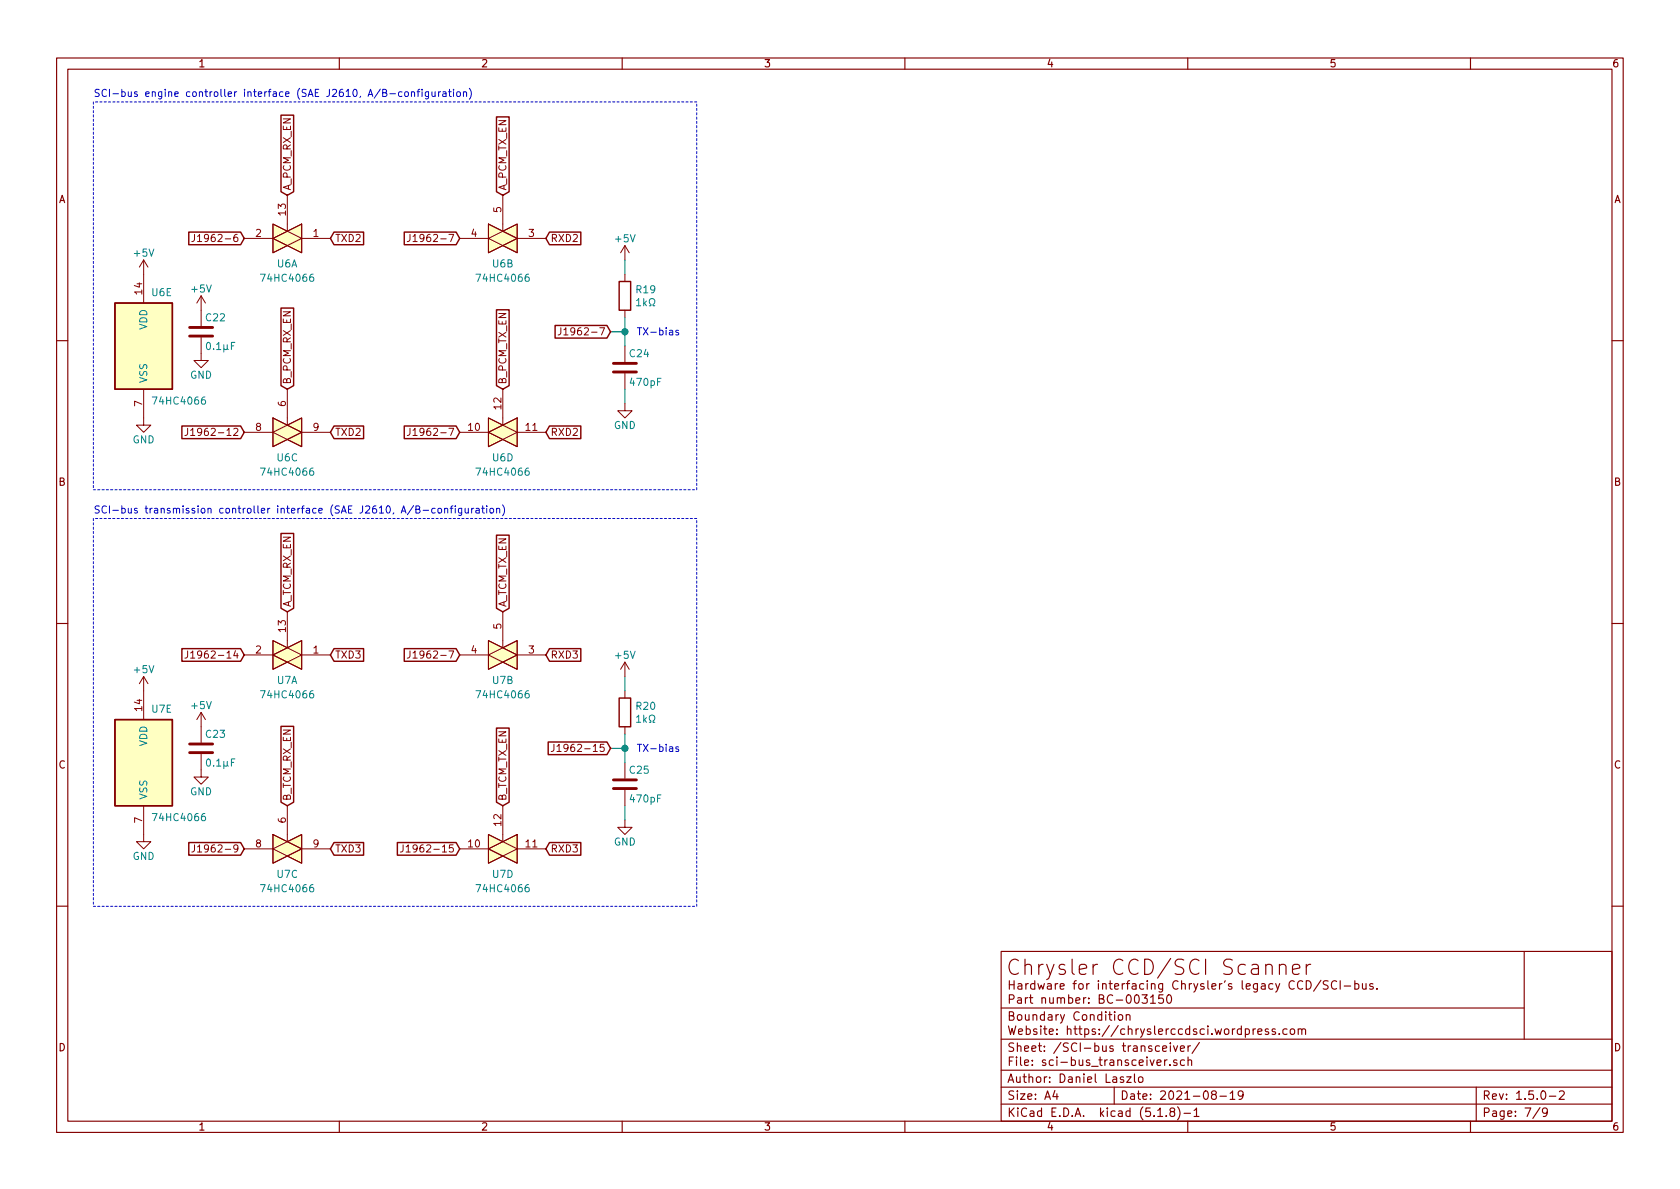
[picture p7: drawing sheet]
<svg xmlns="http://www.w3.org/2000/svg" width="297mm" height="210mm" viewBox="0 0 297 210" stroke-linecap="round" stroke-linejoin="round" font-family="sans-serif">
<g fill="none" stroke="#840000" stroke-width=".2">
<path d="M10 10.3h277v189.9h-277zM12 12.2h273v186.1h-273zM60 10.3v1.9M110 10.3v1.9M160 10.3v1.9M210 10.3v1.9M260 10.3v1.9M10 60.2h2M285 60.2h2M10 110.3h2M285 110.3h2M10 160.2h2"/>
<path d="M177 168.2h108v30.1h-108zM177 178.3h92.5M197.1 178.9v.2M197.1 179.4v1M197.8 179.5l.2-.1 .4 .1v.8l-.2 .1-.4-.1zM199.1 179.5h.1a.37 .37 0 0 1 .6 .1v.8M199.1 179.4v1M201.9 175.9h.9l-.4 .6 .4 .1v.7l-.2 .1-.7-.1M203.4 176.3l.5-.4v1.5M203.4 177.4h.9M205.6 175.9h-.7v.7l.2-.1h.5l.1 .3-.1 .5-.2 .1-.5-.1M206.4 176.1l.2-.2a.81 .81 0 0 1 .6 .6 .81 .81 0 0 1-.3 .8l-.1 .1a.79 .79 0 0 1-.4-1.3z"/>
<path d="M223.8 170.8a.66 .66 0 0 1 1.1 .1v1.4M226.2 170.8a.69 .69 0 0 1 1.2 .1v1.4M226.2 170.5v1.8M228.5 171.4l1.3-.2-.1-.5-.8-.2-.2 .2-.2 .2v1l.2 .3 .2 .1 .8-.1M231 173.4a.76 .76 0 0 1 .8 .8 .76 .76 0 0 1-.8 .7zM231 170.5v1.8M231.7 170.5a.69 .69 0 0 0-.7 .5M233.6 173.3l-1.3 2M234.8 173.5l-.5-.1-.3 .3v.3l.7 .4v.4a.62 .62 0 0 1-.7 0M236.3 173.6a.59 .59 0 0 0-.7 0 .59 .59 0 0 0-.2 .7 .56 .56 0 0 0 .3 .6 .56 .56 0 0 0 .6-.1M237 173.4v1.5M237.7 174.4h1.1"/>
<path d="M239.5 174l.5-.1 .3 .3-.1 .6-.2 .1-.5-.1M239.5 173.4v1.5M240.9 173.9l.1 .9 .3 .1 .2-.1M241.5 173.9v1M242.7 174a.37 .37 0 0 0-.5 .1v.3l.5 .1 .1 .1-.2 .3-.4-.1M243.5 174.8v.1M269.5 168.2v15.6M285 160.2h2M60 198.3v1.9M110 198.3v1.9M160 198.3v1.9M177 195.2h108"/>
<path d="M177 192.2h108M177 189.2h108M177 183.8h108M186.5 192.8l-.3 1.1h.9M186.9 193.4v1M197 192.2v3M198.7 190.5a.37 .37 0 0 0-.6 .1v.2l.6 .2v.1l-.2 .3-.4-.1M199.2 190.4h.8l-.8 1h.8M200.6 189.9v1.3l.2 .2M201.3 190.5l.3-.1 .4 .1v.8l-.2 .1-.5-.1zM204.6 187.9l.7-.1-.1-.3-.4-.1-.2 .2v.7h.6M204.7 196.4l.4-.5v1.5"/>
<path d="M204.7 197.4h.9M205 185l-.4-.1-.3 .3v.6l.3 .1 .4-.1M205.6 185.4l.7-.1-.1-.3-.4-.1-.2 .2v.7h.6M205.9 187.4v1M206.2 197.3v.1M206.3 187.4l-.4 .3M206.9 188.3v.1M206.9 184.4v.2M206.9 184.9v1M207.1 196.6l-.2-.3 .1-.3a.48 .48 0 0 1 .6 .1v.4a.52 .52 0 0 0-.7 .2 .52 .52 0 0 0 .1 .7h.4l.2-.1 .1-.4-.3-.3M207.5 184.9l.3 1 .4-1M208.1 187.5l-.4-.1-.2 .2 .1 .3 .5 .1v.3h-.6"/>
<path d="M208.2 195.7a1.71 1.71 0 0 1 0 2.3M208.7 185.4l.7-.1-.1-.3-.4-.1-.2 .2 .1 .7h.5M209.3 196.9h1.2M209.4 187.5l-.4-.1-.3 .3 .1 .6h.6M210 198.3v1.9M210.1 187.5l.2-.1 .3 .1 .1 .9M210.1 184.9v1M210.1 186.9v1.5M210.5 184.9l-.4 .3M211.1 196.4l.5-.5v1.5M211.1 197.4h.9M212.1 184.3l-1.3 2"/>
<path d="M214.5 193.5l-.3-.2 .1-.2a.48 .48 0 0 1 .6-.1l.2 .2-.2 .3-.5 .1a.48 .48 0 0 0-.1 .7l.2 .1 .5-.1 .1-.5-.3-.3M215.7 193.8h1.1M217.5 193.3l.4-.4v1.5M217.5 194.4h.8M219.8 193.5l-.3 .3h-.3l-.3-.3v-.3l.2-.2 .4-.1 .2 .2a1.13 1.13 0 0 1-.2 1.2l-.4 .1M221.6 181.9v1M222 181.9l-.4 .2v.1M222.4 182.4l.7-.1v-.3l-.5-.1-.2 .2 .1 .7h.6M224.3 182l-.4-.1-.2 .2 .1 .3 .5 .1v.3h-.6M225.5 182l-.4-.1-.2 .2 .1 .3 .5 .1v.3h-.6M226.2 182.8v.1M227.6 182l-.5-.1-.3 .3 .1 .6 .2 .1 .5-.1"/>
<path d="M228.2 182.1l.2-.2 .4 .2v.7l-.2 .1-.4-.1zM229.5 182.1l.3-.2 .3 .1 .1 .9M229.5 181.9v1M230.2 182.1a.36 .36 0 0 1 .3-.2 .36 .36 0 0 1 .3 .2v.8M260 198.3v1.9M261 192.2v6.1M272.3 195.9l-1.3 1.9M273.6 196.6l-.3 .3h-.3l-.3-.3v-.4l.2-.2 .4-.1 .2 .2a1.19 1.19 0 0 1-.2 1.3h-.4M273.9 193.8h1.2M275.7 193.1l.2-.2h.4l.3 .4-1 1.1h1"/>
</g>
<g fill="none" stroke="#840000" stroke-width=".18">
<path d="M48.3 39.6l5 2.6-5 2.5zM50.8 34.5v6.4M86.4 39.6l5 2.6-5 2.5zM88.9 34.5v6.4M25.4 46v7.6M25.4 46l-.8 1.2M25.4 46l.8 1.2M34.4 41.4v1l-.2 .3h-.3M34.9 41.8l.4-.4v1.3M34.9 42.7h.8M35.6 59.7v4h1.2l-1.2 1.3-1.3-1.3h1.3M35.6 52.3v5.4"/>
<path d="M35.6 52.3l-.8 1.3M35.6 52.3l.7 1.3M43.2 42.2h5.1M48.3 42.2l5-2.6v5.1zM53.3 42.2h5.1M72.5 41.4v1l-.2 .3h-.3M73 41.8l.4-.4v1.3M73 42.7h.8M81.3 42.2h5.1M86.4 42.2l5-2.6v5.1zM91.4 42.2h5.1M99.2 58v.9l-.2 .3h-.3"/>
<path d="M99.7 58.3l.4-.3v1.2M99.7 59.2h.7M110.5 43.4v2.6M110.5 48.5v1.3M110.5 54.9v1.2M110.5 43.4l-.8 1.3M110.5 43.4l.8 1.3M25.4 68.8v6.4h1.3l-1.3 1.2-1.3-1.2h1.3M33.2 75.7v1a.39 .39 0 0 1-.5 .3M33.7 76.1l.4-.4v1.3M33.7 77h.7M43.2 76.4h5.1"/>
<path d="M48.3 76.4l5-2.5v5.1zM48.3 73.9l5 2.5-5 2.6zM50.8 68.8v6.4M53.3 76.4h5.1M72.5 75.7v1l-.2 .3h-.3M73 76.1l.4-.4v1.3M73 77h.8M81.3 76.4h5.1M86.4 73.9l5 2.5-5 2.6zM86.4 76.4l5-2.5v5.1zM88.9 68.8v6.4M91.4 76.4h5.1"/>
<path d="M110.5 71.4v1.2h1.3l-1.3 1.3-1.3-1.3h1.3M110.5 61.2v2.8M110.5 66v2.8M25.4 119.6v7.6M25.4 119.6l-.8 1.3M25.4 119.6l.8 1.3M33.2 115.1v.9a.39 .39 0 0 1-.5 .4M33.7 115.5l.4-.4v1.3M33.7 116.4h.7M43.2 115.8h5.1M48.3 113.3l5 2.5-5 2.6zM48.3 115.8l5-2.5v5.1z"/>
<path d="M50.8 108.2v6.3M53.3 115.8h5.1M72.5 115.1v.9l-.2 .3-.3 .1M73 115.5l.4-.4v1.3M73 116.4h.8M81.3 115.8h5.1M86.4 115.8l5-2.5v5.1zM86.4 113.3l5 2.5-5 2.6zM88.9 108.2v6.3M91.4 115.8h5.1M110.5 117.1l-.8 1.3M110.5 117.1v2.5"/>
<path d="M110.5 117.1l.8 1.3M35.6 133.3v4.1h1.2l-1.2 1.3-1.3-1.3h1.3M35.6 126v5.3M35.6 126l-.8 1.2M35.6 126l.7 1.2M97.9 131.6v.9a.39 .39 0 0 1-.4 .4M98.5 132l.4-.4v1.3M98.5 132.9h.7M110.5 122.2v1.2M110.5 128.5v1.3M110.5 134.9v2.8M110.5 139.7v2.8"/>
<path d="M25.4 142.5v6.3h1.3l-1.3 1.3-1.3-1.3h1.3M34.4 149.4v.9l-.2 .3-.3 .1M34.9 149.8l.4-.4v1.3M34.9 150.7h.8M43.2 150.1h5.1M48.3 150.1l5-2.5v5zM48.3 147.6l5 2.5-5 2.5zM50.8 142.5v6.3M53.3 150.1h5.1M71.3 149.4v.9a.39 .39 0 0 1-.5 .4M71.8 149.8l.4-.4v1.3M71.8 150.7h.7"/>
<path d="M81.3 150.1h5.1M86.4 147.6l5 2.5-5 2.5zM86.4 150.1l5-2.5v5zM88.9 142.5v6.3M91.4 150.1h5.1M110.5 145v1.3h1.3l-1.3 1.3-1.3-1.3h1.3"/>
</g>
<g fill="#ffffc2" stroke="#ffffc2" stroke-width=".18">
<path d="M48.3 150.1l5-2.5v5z"/>
<path d="M48.3 147.6l5 2.5-5 2.5z"/>
<path d="M86.4 115.8l5-2.5v5.1z"/>
<path d="M86.4 113.3l5 2.5-5 2.6z"/>
<path d="M86.4 147.6l5 2.5-5 2.5z"/>
<path d="M86.4 150.1l5-2.5v5z"/>
<path d="M20.3 127.2h10.2v15.3h-10.2z"/>
<path d="M48.3 113.3l5 2.5-5 2.6z"/>
<path d="M48.3 115.8l5-2.5v5.1z"/>
<path d="M86.4 42.2l5-2.6v5.1z"/>
<path d="M86.4 39.6l5 2.6-5 2.5z"/>
<path d="M20.3 53.6h10.2v15.2h-10.2z"/>
<path d="M48.3 76.4l5-2.5v5.1z"/>
<path d="M48.3 73.9l5 2.5-5 2.6z"/>
<path d="M86.4 73.9l5 2.5-5 2.6z"/>
<path d="M86.4 76.4l5-2.5v5.1z"/>
<path d="M48.3 39.6l5 2.6-5 2.5z"/>
<path d="M48.3 42.2l5-2.6v5.1z"/>
</g>
<g fill="none" stroke="#840000" stroke-width=".25">
<path d="M49.7 20.4h2.2v13.5l-1.1 .6-1.1-.6zM87.8 20.7h2.2v13.2l-1.1 .6-1.1-.6zM20.3 53.6h10.2v15.2h-10.2zM33.4 41h9.1l.7 1.2-.7 1.1h-9.1zM49.7 54.5h2.2v13.7l-1.1 .6-1.1-.6zM59.1 41h5.2v2.3h-5.2l-.7-1.1zM71.5 41h9.1l.7 1.2-.7 1.1h-9.1zM87.8 54.8h2.2v13.4l-1.1 .6-1.1-.6zM97.2 41h5.5v2.3h-5.5l-.7-1.1zM98.1 57.6h9.2l.6 1.1-.6 1.1h-9.2zM109.5 49.8h2v5.1h-2zM32.2 75.3h10.3l.7 1.1-.7 1.2h-10.3z"/>
<path d="M59.1 75.3h5.2v2.3h-5.2l-.7-1.2zM71.5 75.3h9.1l.7 1.1-.7 1.2h-9.1zM97.2 75.3h5.5v2.3h-5.5l-.7-1.2zM49.7 94.3h2.2v13.3l-1.1 .6-1.1-.6zM87.8 94.6h2.2v13l-1.1 .6-1.1-.6zM32.2 114.7h10.3l.7 1.1-.7 1.1h-10.3zM59.1 114.7h5.2v2.2h-5.2l-.7-1.1zM71.5 114.7h9.1l.7 1.1-.7 1.1h-9.1zM97.2 114.7h5.5v2.2h-5.5l-.7-1.1zM20.3 127.2h10.2v15.3h-10.2zM49.7 128.4h2.2v13.5l-1.1 .6-1.1-.6zM87.8 128.7h2.2v13.2l-1.1 .6-1.1-.6z"/>
<path d="M96.9 131.2h10.4l.6 1.1-.6 1.1h-10.4zM109.5 123.4h2v5.1h-2zM33.4 149h9.1l.7 1.1-.7 1.1h-9.1zM59.1 149h5.2v2.2h-5.2l-.7-1.1zM70.3 149h10.3l.7 1.1-.7 1.1h-10.3zM97.2 149h5.5v2.2h-5.5l-.7-1.1z"/>
</g>
<path d="M112.5 53.2l.4-.4v1.3M112.5 54.1h.8M114.8 54.1h.3v-.3a.54 .54 0 0 1-.3-.7 .54 .54 0 0 1 .8-.2 .57 .57 0 0 1-.1 .9v.3h.3M36.7 60.6l.1-.1a.69 .69 0 0 1 .4 .7 .69 .69 0 0 1-.4 .6 .83 .83 0 0 1-.1-1.2zM41.5 60.5h-.6v1.3M36.7 134.3l.1-.1a.69 .69 0 0 1 .4 .6 .69 .69 0 0 1-.4 .7 .83 .83 0 0 1-.1-1.2zM41.5 134.2h-.6v1.3M112.5 126.8l.4-.3v1.2M112.5 127.7h.8M114.8 127.7h.3v-.2a.54 .54 0 0 1-.3-.7 .54 .54 0 0 1 .8-.3 .57 .57 0 0 1-.1 1v.2h.3" fill="none" stroke="#008484" stroke-width=".18"/>
<path d="M33.5 59.4h4.1M33.5 57.9h4.1M108.5 65.8h4M108.5 64.3h4M33.5 133.1h4.1M33.5 131.6h4.1M108.5 139.4h4M108.5 137.9h4" fill="none" stroke="#840000" stroke-width=".51"/>
<path d="M16.5 18v68.6M123.2 18h-106.7M16.5 86.6h106.7M16.5 91.7v68.6M123.2 91.7h-106.7M123.2 86.6v-68.6M16.5 160.3h106.7M123.2 160.3v-68.6" fill="none" stroke="#0000c2" stroke-width=".18" stroke-dasharray=".4 .4"/>
<path d="M107.9 58.7h2.6M110.5 46v2.5M110.5 56.1v5.1M110.5 68.8v2.6M110.5 119.6v2.6M107.9 132.3h2.6M110.5 129.8v5.1M110.5 142.5v2.5" fill="none" stroke="#008400" stroke-width=".18"/>
<g fill="none" stroke="#0000c2" stroke-width=".18">
<path d="M68.9 16.6h1M71.1 16.3l-.4-.1-.2 .3 .1 .5h.5M71.6 16.4l.2-.2 .4 .2v.4l-.1 .2-.3 .1-.2-.2zM72.7 16.4l.2-.2 .3 .1 .1 .8M72.7 16.2v.9M73.7 16.2h.5M74.2 15.8l-.3 .2v1.1M74.6 15.8v.1M74.6 16.2v.9M75.8 16.2l-.1 1.2-.2 .1-.3-.1M75.8 16.3l-.4-.1-.2 .3 .1 .5h.5M76.4 16.2l.1 .8 .3 .1 .1-.2"/>
<path d="M76.9 16.2v.9M77.5 16.2v.9M77.9 16.2l-.3 .1-.1 .2M78.3 16.3h.5l.1 .8M78.9 16.5l-.5 .1-.1 .2v.2h.6M79.3 16.2h.5M79.5 15.8v1.1l.3 .2M80.2 15.8v.1M80.2 16.2v.9M80.8 16.3l.4-.1 .2 .2v.4l-.1 .2-.3 .1-.2-.2zM81.9 16.4l.2-.2 .3 .1 .1 .8M81.9 16.2v.9"/>
<path d="M83 15.6a1.47 1.47 0 0 1 0 1.9M120 58.4h-.3l-.2 .2v.1l.5 .2v.3h-.5M73.5 90.1l.6-.1 .1-.2-.1-.2-.6-.1v1.2h.5l.2-.1 .1-.3-.3-.2M74.8 90.2h1M76.9 89.9h-.3l-.3 .2 .2 .6h.4M77.5 89.9h.3l.2 .1 .1 .5-.1 .2h-.4l-.1-.1zM78.6 90l.2-.1h.3l.1 .8M78.6 89.9v.8M79.6 89.9h.5M80.1 89.5l-.3 .1v1.1M80.5 89.5v.1M80.5 89.9v.8"/>
<path d="M81.6 89.9v1.1l-.2 .2-.3-.1M81.6 89.9h-.3l-.2 .2 .1 .6h.4M82.2 89.9l.1 .8h.3l.2-.1M82.8 89.9v.8M83.4 89.9v.8M83.8 89.9l-.4 .2M84.2 89.9h.5v.8M84.7 90.2h-.4l-.2 .2 .1 .3h.5M85.2 89.9h.4M85.3 89.5v1l.3 .2M86.1 89.5v.1M86.1 89.9v.8"/>
<path d="M86.7 89.9h.3l.3 .2-.2 .6h-.3l-.1-.1zM87.8 90l.2-.1h.3l.1 .8M87.8 89.9v.8M88.8 89.3a1.47 1.47 0 0 1 0 1.9M120 132.1l-.3-.1-.2 .2v.2l.5 .1v.3h-.5"/>
</g>
<g fill="#008400" stroke="#008400" stroke-width=".25">
<circle cx="110.5" cy="58.7" r=".51"/>
<circle cx="110.5" cy="132.3" r=".51"/>
</g>
<text font-size="3.7" fill="#840000" x="177.8" y="172.5">Chrysler CCD/SCI Scanner</text>
<g font-size="2.1" fill="#840000">
<text x="178" y="177.5">Part number: BC-003150</text>
<text x="178" y="175">Hardware for interfacing Chrysler's legacy CCD/SCI-bus.</text>
<text x="178" y="186">Sheet: /SCI-bus transceiver/</text>
<text x="178" y="180.5">Boundary Condition</text>
<text x="178" y="183">Website: https://chryslerccdsci.wordpress.com</text>
<text x="178" y="188.5">File: sci-bus_transceiver.sch</text>
<text x="178" y="191.5">Author: Daniel Laszlo</text>
<text x="178" y="197.5">KiCad E.D.A. kicad (5.1.8)-1</text>
<text x="178" y="194.5">Size: A4</text>
<text x="198" y="194.5">Date: 2021-08-19</text>
<text x="262" y="194.5">Rev: 1.5.0-2</text>
<text x="262" y="197.5">Page: 7/9</text>
</g>
<g font-size="1.8" fill="#840000">
<text x="35" y="11.9">1</text>
<text x="85" y="11.9">2</text>
<text x="135" y="11.9">3</text>
<text x="185" y="11.9">4</text>
<text x="235" y="11.9">5</text>
<text x="285" y="11.9">6</text>
<text x="10.4" y="35.9">A</text>
<text x="51.4" y="33.8" transform="rotate(-90 51.4 33.8)">A_PCM_RX_EN</text>
<text x="89.5" y="33.8" transform="rotate(-90 89.5 33.8)">A_PCM_TX_EN</text>
<text x="285.4" y="35.9">A</text>
<text x="45.2" y="41.9">2</text>
<text x="50.5" y="38" transform="rotate(-90 50.5 38)">13</text>
<text x="55.4" y="41.9">1</text>
<text x="83.3" y="41.9">4</text>
<text x="88.6" y="37.6" transform="rotate(-90 88.6 37.6)">5</text>
<text x="93.5" y="41.9">3</text>
<text x="35.9" y="42.8">J1962-6</text>
<text x="59.2" y="42.8">TXD2</text>
<text x="74" y="42.8">J1962-7</text>
<text x="97.3" y="42.8">RXD2</text>
<text x="25.1" y="52" transform="rotate(-90 25.1 52)">14</text>
<text x="100.7" y="59.3">J1962-7</text>
<text x="25.1" y="71.9" transform="rotate(-90 25.1 71.9)">7</text>
<text x="50.5" y="71.9" transform="rotate(-90 50.5 71.9)">6</text>
<text x="51.4" y="68" transform="rotate(-90 51.4 68)">B_PCM_RX_EN</text>
<text x="89.5" y="68" transform="rotate(-90 89.5 68)">B_PCM_TX_EN</text>
<text x="34.9" y="77.1">J1962-12</text>
<text x="45.2" y="76.2">8</text>
<text x="55.4" y="76.2">9</text>
<text x="59.2" y="77.1">TXD2</text>
<text x="74" y="77.1">J1962-7</text>
<text x="82.9" y="76.2">10</text>
<text x="88.6" y="72.3" transform="rotate(-90 88.6 72.3)">12</text>
<text x="93" y="76.2">11</text>
<text x="97.3" y="77.1">RXD2</text>
<text x="10.4" y="85.9">B</text>
<text x="285.4" y="85.9">B</text>
<text x="51.4" y="107.4" transform="rotate(-90 51.4 107.4)">A_TCM_RX_EN</text>
<text x="89.5" y="107.4" transform="rotate(-90 89.5 107.4)">A_TCM_TX_EN</text>
<text x="50.5" y="111.7" transform="rotate(-90 50.5 111.7)">13</text>
<text x="88.6" y="111.2" transform="rotate(-90 88.6 111.2)">5</text>
<text x="34.9" y="116.5">J1962-14</text>
<text x="45.2" y="115.6">2</text>
<text x="55.4" y="115.6">1</text>
<text x="59.2" y="116.5">TXD3</text>
<text x="74" y="116.5">J1962-7</text>
<text x="83.3" y="115.6">4</text>
<text x="93.5" y="115.6">3</text>
<text x="97.3" y="116.5">RXD3</text>
<text x="25.1" y="125.7" transform="rotate(-90 25.1 125.7)">14</text>
<text x="10.4" y="135.9">C</text>
<text x="99.7" y="133">J1962-15</text>
<text x="285.4" y="135.9">C</text>
<text x="51.4" y="141.7" transform="rotate(-90 51.4 141.7)">B_TCM_RX_EN</text>
<text x="89.5" y="141.7" transform="rotate(-90 89.5 141.7)">B_TCM_TX_EN</text>
<text x="25.1" y="145.5" transform="rotate(-90 25.1 145.5)">7</text>
<text x="45.2" y="149.9">8</text>
<text x="50.5" y="145.5" transform="rotate(-90 50.5 145.5)">6</text>
<text x="55.4" y="149.9">9</text>
<text x="82.9" y="149.9">10</text>
<text x="88.6" y="146" transform="rotate(-90 88.6 146)">12</text>
<text x="93" y="149.9">11</text>
<text x="35.9" y="150.7">J1962-9</text>
<text x="59.2" y="150.7">TXD3</text>
<text x="73" y="150.7">J1962-15</text>
<text x="97.3" y="150.7">RXD3</text>
<text x="10.4" y="185.9">D</text>
<text x="285.4" y="185.9">D</text>
<text x="35" y="199.9">1</text>
<text x="85" y="199.9">2</text>
<text x="135" y="199.9">3</text>
<text x="185" y="199.9">4</text>
<text x="235" y="199.9">5</text>
<text x="285" y="199.9">6</text>
</g>
<g font-size="1.8" fill="#0000c2">
<text x="16.5" y="17.1">SCI-bus engine controller interface (SAE J2610, A/B-configuration)</text>
<text x="112.5" y="59.3">TX-bias</text>
<text x="16.5" y="90.8">SCI-bus transmission controller interface (SAE J2610, A/B-configuration)</text>
<text x="112.5" y="133">TX-bias</text>
</g>
<g font-size="1.8" fill="#008484">
<text x="23.8" y="45.4">+5V</text>
<text x="49" y="47.3">U6A</text>
<text x="87.1" y="47.3">U6B</text>
<text x="108.9" y="42.8">+5V</text>
<text x="26.9" y="52.4">U6E</text>
<text x="34" y="51.7">+5V</text>
<text x="46.6" y="49.8">74HC4066</text>
<text x="84.7" y="49.8">74HC4066</text>
<text x="112.5" y="51.9">R19</text>
<text x="26" y="58.3" transform="rotate(-90 26 58.3)">VDD</text>
<text x="36.5" y="56.8">C22</text>
<text x="113.2" y="54.1">1k</text>
<text x="37.2" y="61.9">0.1F</text>
<text x="111.4" y="63.2">C24</text>
<text x="26" y="67.8" transform="rotate(-90 26 67.8)">VSS</text>
<text x="27.5" y="71.5">74HC4066</text>
<text x="33.6" y="67">GND</text>
<text x="111.6" y="68.2">470pF</text>
<text x="108.5" y="75.9">GND</text>
<text x="23.4" y="78.4">GND</text>
<text x="49" y="81.6">U6C</text>
<text x="87.1" y="81.6">U6D</text>
<text x="46.6" y="84.1">74HC4066</text>
<text x="84.7" y="84.1">74HC4066</text>
<text x="23.8" y="119">+5V</text>
<text x="108.9" y="116.5">+5V</text>
<text x="34" y="125.4">+5V</text>
<text x="46.6" y="123.5">74HC4066</text>
<text x="49" y="120.9">U7A</text>
<text x="84.7" y="123.5">74HC4066</text>
<text x="87.1" y="120.9">U7B</text>
<text x="112.5" y="125.5">R20</text>
<text x="26" y="132" transform="rotate(-90 26 132)">VDD</text>
<text x="26.9" y="126">U7E</text>
<text x="36.5" y="130.5">C23</text>
<text x="113.2" y="127.8">1k</text>
<text x="37.2" y="135.6">0.1F</text>
<text x="111.4" y="136.8">C25</text>
<text x="26" y="141.5" transform="rotate(-90 26 141.5)">VSS</text>
<text x="33.6" y="140.6">GND</text>
<text x="111.6" y="141.9">470pF</text>
<text x="27.5" y="145.2">74HC4066</text>
<text x="108.5" y="149.5">GND</text>
<text x="23.4" y="152.1">GND</text>
<text x="49" y="155.2">U7C</text>
<text x="87.1" y="155.2">U7D</text>
<text x="46.6" y="157.8">74HC4066</text>
<text x="84.7" y="157.8">74HC4066</text>
</g>
</svg>
